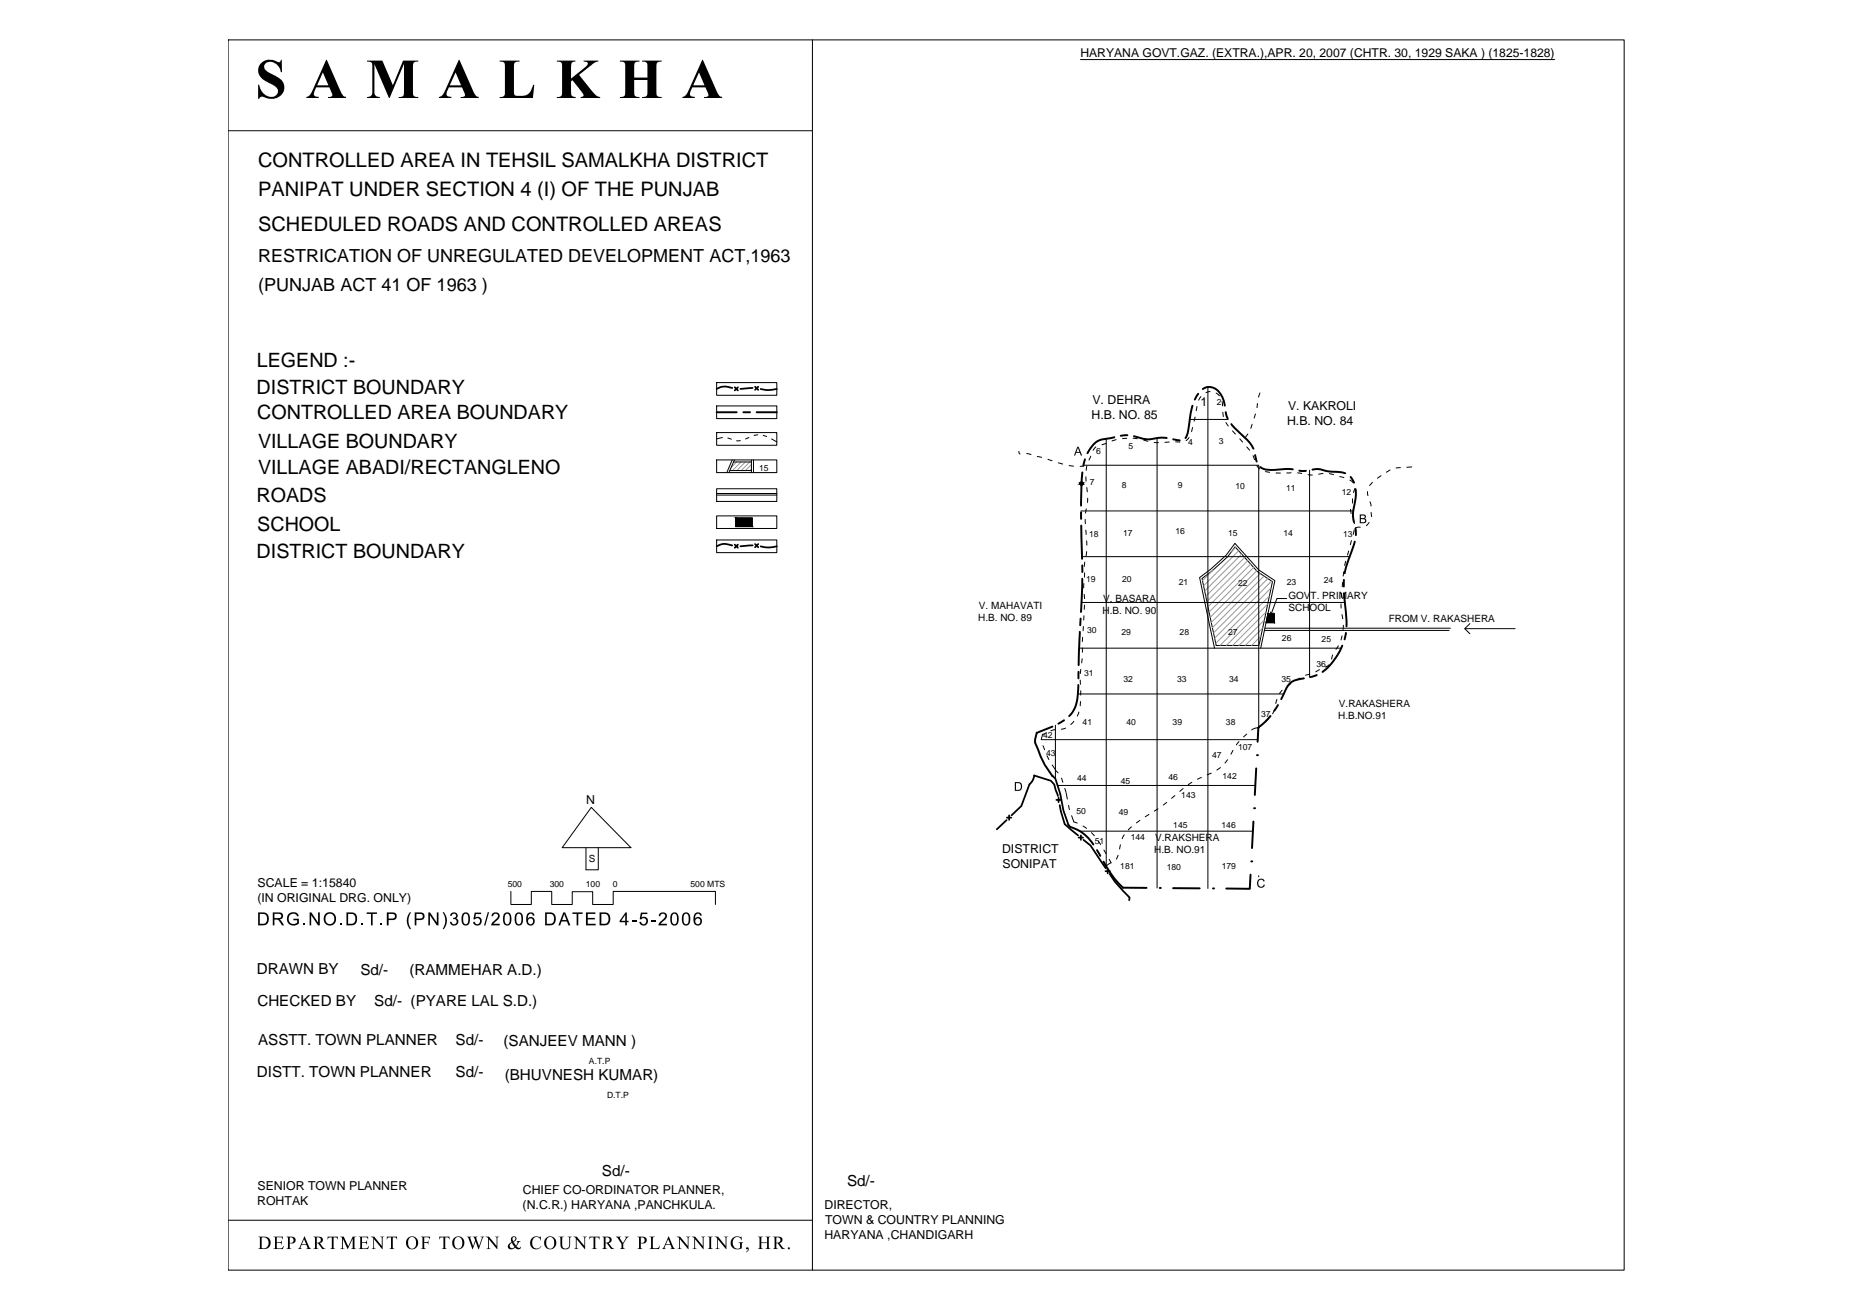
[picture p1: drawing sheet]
<svg xmlns="http://www.w3.org/2000/svg" width="841mm" height="594mm" viewBox="0 0 841 594" stroke-linecap="round" stroke-linejoin="round" font-family="sans-serif">
<!-- layer: SCHOOL -->
<g fill="#000" stroke="#000" stroke-width=".45">
<path d="M334 235l7 4v-4zM334 235l7 4h-7z"/>
<path d="M575 279l3 4v-4zM575 279l3 4h-3z"/>
</g>
<!-- layer: Tittle Block -->
<path d="M104 18h633v558h-633zM369 18v558M104 59h265M104 554h265" fill="none" stroke="#000" stroke-width=".45"/>
<!-- layer: Text -->
<g fill="#000">
<path d="M119 29l2-2 4 1a1.8 1.8 0 0 0 1 0 1.8 1.8 0 0 0 2-1v6h-1l-1-4-3-1a2.5 2.5 0 0 0-3 2 2.5 2.5 0 0 0 2 3l6 4 1 3-1 2-2 2-2 1h-3a2.7 2.7 0 0 0-4 0v-7h1l1 3 2 2 2 1 2-1a3 3 0 0 0 1-3 3 3 0 0 0-3-2l-4-2-2-2v-3zM167 28h7l4 11 5-11h7a1.9 1.9 0 0 0-2 0 1.9 1.9 0 0 0-1 2v12a1.9 1.9 0 0 0 1 2 1.9 1.9 0 0 0 2 0h-9a1.9 1.9 0 0 0 2 0 1.9 1.9 0 0 0 0-2v-13l-6 15-7-15v12a2.2 2.2 0 0 0 2 3h-5a2.2 2.2 0 0 0 2-3v-11a1.8 1.8 0 0 0 0-2 1.8 1.8 0 0 0-2 0zM227 28h9h-1a1.8 1.8 0 0 0-2 2v11a1.7 1.7 0 0 0 1 2 1.7 1.7 0 0 0 2 1l2-1h2l2-4v5h-15a1.9 1.9 0 0 0 2 0 1.9 1.9 0 0 0 0-2v-12a1.9 1.9 0 0 0 0-2 1.9 1.9 0 0 0-2 0zM253 28h8a1.8 1.8 0 0 0-2 2v6l6-5a1.4 1.4 0 0 0 2-2 1.4 1.4 0 0 0-2-1h7l-9 6 7 8 2 2h-8a1.2 1.2 0 0 0 1-1 1.2 1.2 0 0 0-1-1l-4-6-1 1v5a1.8 1.8 0 0 0 2 2h-8a1.9 1.9 0 0 0 2 0 1.9 1.9 0 0 0 0-2v-12a1.9 1.9 0 0 0 0-2 1.9 1.9 0 0 0-2 0zM281 28h9a1.9 1.9 0 0 0-2 0 1.9 1.9 0 0 0 0 2v5h6v-5a1.9 1.9 0 0 0-1-2 1.9 1.9 0 0 0-2 0h9a1.9 1.9 0 0 0-2 0 1.9 1.9 0 0 0 0 2v12a1.9 1.9 0 0 0 0 2 1.9 1.9 0 0 0 2 0h-9a1.9 1.9 0 0 0 2 0 1.9 1.9 0 0 0 1-2v-6h-6v6a1.9 1.9 0 0 0 0 2 1.9 1.9 0 0 0 2 0h-9h1a1.8 1.8 0 0 0 2-2v-12a1.9 1.9 0 0 0-1-2 1.9 1.9 0 0 0-2 0zM131 415l2-1 2 1 1 1h-1l-1-1h-2l-1 2 1 2h2h1v-1h-2v-1h3v2l-2 1-3-1-1-2zM138 419v1zM141 414l3 5v-5h1v6h-1l-3-5v5zM154 419h1v1h-1zM164 419h1v1h-1zM166 414h5v1h-2v5h-1v-5h-2zM173 419h1v1h-1z"/>
<path d="M194 414h1l3 5v-5h1v6h-1l-3-5v5h-1zM205 415l1-1 2 1-1 2 1 1v1l-1 1h-2l-1-1v-1h1v1h1l1-1v-1h-1l1-1v-1h-1l-1 1h-1zM215 414h3v1h-2v1h1l1 1 1 2-2 1h-1l-1-1v-1l2 1 1-1-1-1h-2zM223 415l2-1 2 1v1l-3 3h3v1h-4l3-4v-1h-1l-1 1h-1zM260 414h4v1h-2v5v-5h-2zM266 414h4v1h-3v2h3h-3v2h3v1h-4zM287 417h2v1h-2zM291 414h3v1h-3v1h2l1 1v2l-1 1h-2l-1-1v-1h1v1h1l1-1v-1h-3zM295 417h3v1h-3zM299 415l2-1 2 1-1 2-2 2h3v1h-4l3-4-1-1-2 1zM571 399h2h1v1l-1-1h-1l-1 2v1h1h2v1h-2l-1-1v-1zM186 414h1l-1 2-1 3 2 3-2-1v-3v-2z"/>
<path d="M201 414l1 1 1 2v2l-2 3 1-4zM221 414h1l-2 6zM124 561h4v1h-2v2h1l1-1v2l-1-1h-1v2l2 1 1-2-1 2h-4l1-1v-4zM149 561h4v2v-1h-2v4l1 1h-2l1-1v-4h-2v1zM154 561h2l2 5 2-5h2l-1 1v4l1 1h-3l1-1v-4l-2 5-2-5v4v1h-2l1-1v-4zM163 561h4v1h-3v2h2l1-1v2l-1-1h-2v2h3l1-1-1 2h-4l1-1v-4zM168 561h2l3 4v-3l-1-1h2v1v5l-4-5v4l1 1h-2v-1v-4zM176 561h4v2v-1h-2v4l1 1h-2v-1v-4h-1v1zM191 561h4v1h-1h-1v2h1v-1v2v-1h-1v2v1h-2l1-1v-4zM199 561h5v2l-1-1h-1v4l1 1h-3l1-1v-4h-1l-1 1zM212 561h2l-1 1 2 4 1-3-1-2h2l-1 1 1 4 2-4-1-1h2l-3 6-1-4-2 4zM220 561h2l3 4v-3v-1h2l-1 1v5l-4-5v4l1 1h-2l1-1v-4z"/>
<path d="M241 562l2-1h2l1 2-1-1-2-1-1 1v2v2l2 1 2-1h-1l-2 1-2-1v-2zM254 561h2l-1 1v3l1 1v1l2-1v-4v-1h2l-1 1v3l-1 2h-2l-1-1-1-4zM260 561h2l3 4v-3l-1-1h2v1v5l-4-5v4l1 1h-2v-1v-4zM268 561h4v2l-1-1h-1v4l1 1h-2v-1v-4h-1l-1 1zM280 561h2l-1 1 2 2 1-2v-1h1l-2 4v1l1 1h-3l1-1v-1zM295 561h2l-1 1v4h2l2-1-1 2h-4l1-1v-4zM307 561h2l3 4v-3l-1-1h2v1l-1 5-3-5v4v1h-2l1-1v-4zM314 561h2l3 4v-3l-1-1h2l-1 1v5l-4-5v4l1 1h-2l1-1v-4zM321 561h3l-1 1v4l1 1h-3l1-1v-4zM324 561h2l3 4v-3v-1h2l-1 1v5l-4-5v4l1 1h-2v-1v-4zM332 562l2-1h3v2l-1-1-2-1-1 1v2l1 2 1 1 1-1v-2h-1h2v2l-3 1-2-1v-2zM339 566l1 1-1 1v-1z"/>
<path d="M344 561h2v1v2h2v-2l-1-1h3l-1 1v4l1 1h-3l1-1v-2h-2v2v1h-2l1-1v-4z"/>
<path d="M148 27l7 15 2 2h-8a1.4 1.4 0 0 0 2 0 1.4 1.4 0 0 0-1-2l-1-2h-6v1a1.7 1.7 0 0 0 0 2 1.7 1.7 0 0 0 2 1h-6l2-2zM147 33l-3 6h5z"/>
<path d="M208 27l7 15 2 2h-8a1.4 1.4 0 0 0 2 0 1.4 1.4 0 0 0 0-2l-1-2h-6l-1 1a1.7 1.7 0 0 0 0 2 1.7 1.7 0 0 0 2 1h-6l3-2zM207 33l-3 6h5z"/>
<path d="M319 27l7 15 2 2h-8a1.4 1.4 0 0 0 1 0 1.4 1.4 0 0 0 0-2l-1-2h-6l-1 1a1.7 1.7 0 0 0 0 2 1.7 1.7 0 0 0 2 1h-5l2-2zM317 33l-2 6h5z"/>
<path d="M489 203h1l1 4-1-1h-2v1h-1zM489 203v2h1z"/>
<path d="M617 233l3 1-1 1 1 1v1h-3zM618 234v1h1v-1zM618 236v1h2l-1-1z"/>
<path d="M461 355h2l1 1v1l-1 2h-2zM461 355v3h2v-1v-1z"/>
<path d="M117 414h3l1 1 1 2-1 2-4 1zM118 415v4h2l1-1v-2l-1-1z"/>
<path d="M124 414l4 1v1l-1 1 2 3h-1l-2-3h-1v3h-1zM125 415v2h2l1-1-1-1z"/>
<path d="M147 417a3 3 0 0 1 6 0 3 3 0 0 1-6 0zM148 415v2v2h1h2l1-2-1-2h-1z"/>
<path d="M157 414h3l2 1v3l-1 1-4 1zM158 415v4h3v-1v-2l-1-1z"/>
<path d="M176 414h3l1 2-1 1-3 1v2zM176 415v2h2l1-1v-1z"/>
<path d="M188 414h4l1 1-1 2-3 1v2h-1zM189 415v2l3-1-1-1z"/>
<path d="M210 415l2-1 1 1v3l-1 2h-1l-1-1v-3zM211 415l-1 3 1 1h1l1-3-1-1z"/>
<path d="M229 415l2-1 1 1v3l-1 2h-1l-1-1zM230 415l-1 3 1 1 1-1v-2v-1z"/>
<path d="M234 415l2-1 1 1v3l-1 2h-1l-1-1v-2zM235 415l-1 3 2 1 1-1v-2l-1-1z"/>
<path d="M239 415l2-1 1 1v1l-1-1h-1v1v1l1-1 1 1 1 2-1 1h-2l-1-1v-2zM240 418a1.3 1.3 0 0 0 2 0 1.3 1.3 0 0 0-2 0z"/>
<path d="M247 414h3l2 1v2l-1 2-4 1zM248 415v4h2l1-1v-2l-1-1z"/>
<path d="M256 414h1l2 6h-1l-1-2h-2l-1 2h-1zM256 415l-1 3h2z"/>
<path d="M272 414h3l1 1 1 3-1 2h-4zM273 415v4h2l1-1v-3h-1z"/>
<path d="M284 414v4h1v1h-1v1v-1h-3zM284 415l-2 3h2z"/>
<path d="M305 415l2-1 1 1v3l-1 2h-2l-1-1v-3zM305 415v3l1 1 1-1v-2v-1z"/>
<path d="M310 414h2l1 2v3l-1 1h-1l-1-1v-3zM311 415l-1 3 2 1 1-3-1-1z"/>
<path d="M315 415l2-1 1 1v1l-1-1-1 1-1 1 2-1 1 1 1 2-1 1h-2l-1-1v-2zM316 418a1.3 1.3 0 0 0 2 0 1.3 1.3 0 0 0-2 0z"/>
<path d="M117 561h3l2 1 1 2-1 2-2 1h-3l1-1v-4zM119 562v4h1l2-1v-2l-1-1z"/>
<path d="M130 561h3l1 1v2h-2v2v1h-2l1-1v-4zM132 562v2l1-1v-1z"/>
<path d="M138 561l3 6h-2l1-1-1-1h-2l-1 1 1 1h-2zM138 562l-1 3h2z"/>
<path d="M142 561l4 1v1l-1 1 3 3h-2l-2-3v2l1 1h-3l1-1v-4zM144 562v2h1v-2z"/>
<path d="M184 564a3 3 0 0 1 6 0 3 3 0 0 1-6 0zM186 562l-1 2v2h1l2 1 1-1v-3l-1-2z"/>
<path d="M205 564a3 3 0 0 1 6 0 3 3 0 0 1-6 0zM207 562l-1 1v2l1 2h1l2-2v-2l-2-2z"/>
<path d="M232 562l2-1v1v1l-1 1 1 1 1-1-1-1h2l-2 3h1h1v1h-1l-1-1-2 1-1-1v-1l1-1zM232 563a1 1 0 0 0 2 0 1 1 0 0 0-2 0zM232 564v2h1h1l-2-2z"/>
<path d="M247 564a3 3 0 0 1 6 0 3 3 0 0 1-6 0zM249 562l-1 2v2h1l1 1 1-1v-3l-1-2z"/>
<path d="M273 561l4 1 1 1-2 1 3 3h-2l-2-3v2l1 1h-3l1-1v-4zM275 562v2h1l1-2z"/>
<path d="M289 561h3l1 1v2h-2v2l1 1h-3l1-1v-4zM291 562v2h1l1-2h-1z"/>
<path d="M303 561l3 6h-2l1-1-1-1h-2v1v1h-2zM303 562l-1 3h2z"/>
<path d="M351 561l4 1v1l-1 1 2 3h-1l-2-3h-1v2l1 1h-2l1-1v-4zM352 562v2h2v-2z"/>
<circle cx="358" cy="567" r=".5"/>
</g>
<path d="M490 27h216M268 366l18 19h-31zM266 385v10h6v-10M232 405v5h9v-5h9v5h10v-5h9v5h9v-5h47v5" fill="none" stroke="#000" stroke-width=".45"/>
<!-- layer: DISTRICT BOUNDARY -->
<path d="M325 174h28v5h-28zM325 245h28v6h-28z" fill="none" stroke="#000" stroke-width=".45"/>
<!-- layer: Control Area Bondary -->
<path d="M325 184h28v6h-28z" fill="none" stroke="#000" stroke-width=".45"/>
<!-- layer: Village Boundary -->
<g fill="none" stroke="#000" stroke-width=".45">
<path d="M545 180l-1 2M549 178h-2M552 178l1 2M572 178l-1 2M325 196h28v6h-28zM328 199h-3M330 199h2M336 200h-2M340 199h-2M344 197l-2 1M346 198h2M350 199l3 2"/>
<path d="M507 200h-2M511 199h-2M514 199h2M519 200h2M540 199l-2 1M541 194v2M542 189v2M543 184v2M555 182v2M555 187v2M556 192l2 1M559 196l2 1"/>
<path d="M563 199l1 2M566 197l-1 2M568 193v1M570 188l-1 2M571 183l-1 2M462 205l1 1M466 206h2M471 207l2 1M476 208l1 1M480 210l2 1M485 211l2 1M492 212h-2"/>
<path d="M493 216v2M493 212v1M495 207l-1 2M497 203l-1 1M502 201l-2 1M524 201h2M531 201h-2M534 201h2M566 203l1 1M569 207v2M570 211l2 2M574 214h2"/>
<path d="M579 215h2M586 215h-2M589 215h2M594 215l2 1M600 215h-1M603 215h2M608 216l2 1M613 218l1 1M623 219l-1 1M627 216l-2 1M631 213l-2 1M636 212h-2"/>
<path d="M641 212h-2M493 236v2M493 231v2M493 221v2M494 226v2M613 231v2M614 226v2M614 236l1 2M615 222l-1 2M617 239l-2 1M621 223v2M621 237l-1 2"/>
<path d="M622 228v2M622 233l1 1M492 260v2M492 255v2M493 241v2M493 250v2M493 245v2M610 259v2M611 255l-1 2M612 250v2M613 245v2M615 241l-1 2"/>
<path d="M492 265v2M492 279v2M492 270v2M492 275v2M609 274v2M609 269v2M609 279v2M609 264v2M491 299v2M491 294v2M491 289v2M492 284v2"/>
<path d="M605 297l-1 2M607 293l-1 2M609 289v1M610 284v2M490 309v2M490 318v2M491 314l-1 1M491 304l-1 2M580 317l-1 2M582 313l-1 2M586 310l-2 1M590 308l-2 1"/>
<path d="M594 306h-1M599 304l-2 1M603 302l-1 1M473 333v3M473 338l1 2M474 333h-1M479 331l-2 1M484 330l-2 1M487 327l-1 2M490 323l-1 2M562 337l-1 1M566 333l-2 1"/>
<path d="M572 329l-4 2M576 326l-2 2M578 322v2M475 343l1 2M478 347l1 2M479 350l1 1M482 353v2M483 358l1 1M484 360v3M537 358l-2 1M541 355l-2 1M545 353l-2 1"/>
<path d="M550 351l-2 1M554 348l-2 1M557 345l-1 1M560 341l-1 1M485 366v1M486 370l1 3M487 373l2 1M492 375l1 1M495 378l2 1M510 379l-1 2M514 375l-2 2M517 372l-1 1"/>
<path d="M521 370l-1 1M526 367l-2 1M530 364l-2 1M533 361l-1 1M498 382l2 1M501 386l1 1M503 390l1 2-2 1M507 388v2M509 383l-1 2"/>
</g>
<!-- layer: VILLAGE ABADI -->
<path d="M325 209h28v5h-28zM331 214h10M332 209l-2 5M333 210h8M333 209l-2 5M341 209v5M342 209v5M546 263l11-10 4-5 10 11 7 5-7 29h-19zM551 294l-7-32 12-10 5-5 10 12 8 5-7 30" fill="none" stroke="#000" stroke-width=".45"/>
<g fill="none" stroke="#989898" stroke-width=".45">
<path d="M334 210l-2 2M336 210l-4 4M338 210l-4 4M340 210l-4 4M341 211l-3 3M341 213l-1 1M551 259l-5 5M561 248l-2 2M562 250l-16 16M564 251l-17 17M565 253l-18 18M566 254l-18 19"/>
<path d="M568 256l-20 19M569 258l-20 20M570 259l-21 21M572 260l-22 23M574 261l-24 24M575 278l-16 15M575 274l-18 19M575 263l-24 24M576 270l-22 23M577 267l-25 25M577 264l-26 26M572 292l-1 1"/>
<path d="M572 289l-4 4M573 285l-8 8M574 281l-12 12"/>
</g>
<!-- layer: Road -->
<path d="M325 222h28v6h-28zM325 225h28M325 224h28M574 286h84M574 285h84" fill="none" stroke="#000" stroke-width=".45"/>
<!-- layer: DISTRICT BOUNDARY -->
<g fill="none" stroke="#000" stroke-width=".8">
<path d="M332 176l-3-1-4 2M333 176l2 1M335 176l-2 1M342 176l-6 1M343 175l1 2M344 175l-1 2M353 177h-4h-4M332 248l-3-1-4 1M333 247l2 2M335 247l-2 2M342 248h-6M343 247l1 1"/>
<path d="M344 247l-1 1M353 248h-4h-4M478 352l1 1 2 7 2 8 2 6M457 372l-5 4M457 371h2M458 370v2M479 363h2M480 361l-1-5-2-2-8-2v2l-2 2-3 10-5 4M480 362v2M481 365l2 9 6 5M491 379v2M490 380h2"/>
<path d="M492 381l3 3 7 10M502 395h2M503 394v2M504 397l2 3 7 7v2"/>
</g>
<g fill="#000">
<circle cx="334" cy="176" r=".4"/>
<circle cx="334" cy="248" r=".4"/>
</g>
<!-- layer: SCHOOL -->
<path d="M325 234h28v6h-28zM334 235h7v4h-7zM575 279h3v4h-3z" fill="none" stroke="#000" stroke-width=".45"/>
<!-- layer: Control Area Bondary -->
<g fill="none" stroke="#000" stroke-width=".89">
<path d="M544 179l-2 2M546 177a6 6 0 0 1 9 3l1 4M325 187h9M337 187h3M343 187h10M506 198a13 13 0 0 0-10 4l-2 4M512 198h-3M515 198l6 1h9M532 199l3 1M541 184l-1 4a26 26 0 0 1-2 11M556 187l1 3M559 192l2 3a23 23 0 0 1 8 9"/>
<path d="M491 214v15M492 208v3M570 207v2M572 212a15 15 0 0 0 12 1h3M590 214h3M596 213h3l12 2M613 216l2 3M491 232v3M491 239v15M615 240v3M615 222v4l-1 7 1 4M491 257v3"/>
<path d="M615 246l-5 14M491 263v15M610 263v3M610 269l1 15M490 287v15M490 281v3M609 293a30 30 0 0 1-9 12M611 287l-1 3M489 311a18 18 0 0 1-4 14M490 305l-1 3M580 320l-2 3M592 308a9 9 0 0 0-10 8v1"/>
<path d="M598 306l-3 1M478 330l-7 3-1 4a54 54 0 0 0 8 15M483 327l-3 1M577 325l-6 5v7M570 349v12M485 374v1a26 26 0 0 1 11 8M569 373l-1 12M498 386l1 2M501 391l5 8 4 4h10M568 397l-1 6h-10M532 403h13"/>
</g>
<g fill="#000">
<circle cx="570" cy="343" r=".4"/>
<circle cx="569" cy="367" r=".4"/>
<circle cx="568" cy="391" r=".4"/>
<circle cx="526" cy="403" r=".4"/>
<circle cx="551" cy="403" r=".4"/>
</g>
<!-- layer: 0 -->
<path d="M577 278v1l1-1M584 272h-4l-3 7M665 285h23M667 283l-2 2 2 3" fill="none" stroke="#000" stroke-width=".45"/>
<!-- layer: GRID -->
<g fill="none" stroke="#000" stroke-width=".45">
<path d="M548 176v227M502 199v194M525 199v204M540 190h17M492 211h79M571 211v119M594 213v94M491 232h123M491 253h122M491 273h119M490 294h119M489 315h94"/>
<path d="M473 336h98M479 329v24M480 356h90M490 377h79M571 397v1"/>
</g>
<!-- layer: Control Area Bondary -->
<g fill="#000" stroke="#000" stroke-width=".45">
<path d="M490 219h1zM490 219h1z"/>
<path d="M490 220h1zM490 220h1z"/>
<path d="M490 219h1zM490 219h1z"/>
<path d="M490 220h1zM490 220h1z"/>
<path d="M490 219h2zM490 219h2z"/>
<path d="M490 220h1zM490 220h1z"/>
<path d="M490 219h2zM490 219h2z"/>
<path d="M490 219h2zM490 219h2z"/>
<path d="M490 220h2zM490 220h2z"/>
<path d="M490 220h2zM490 220h1z"/>
<path d="M490 219h2zM490 219l2 1z"/>
</g>
<g font-size="9.1">
<text x="117" y="76">CONTROLLED AREA IN TEHSIL SAMALKHA DISTRICT</text>
<text x="117" y="89">PANIPAT UNDER SECTION 4 (I) OF THE PUNJAB</text>
<text x="117" y="105">SCHEDULED ROADS AND CONTROLLED AREAS</text>
</g>
<g font-size="9">
<text x="117" y="167">LEGEND :-</text>
<text x="116" y="179">DISTRICT BOUNDARY</text>
<text x="117" y="190">CONTROLLED AREA BOUNDARY</text>
<text x="117" y="203">VILLAGE BOUNDARY</text>
<text x="117" y="215">VILLAGE ABADI/RECTANGLENO</text>
<text x="116" y="228">ROADS</text>
<text x="117" y="241">SCHOOL</text>
<text x="116" y="253">DISTRICT BOUNDARY</text>
</g>
<g font-size="8.2">
<text x="117" y="119">RESTRICATION OF UNREGULATED DEVELOPMENT ACT,1963</text>
<text x="117" y="132">(PUNJAB ACT 41 OF 1963 )</text>
</g>
<g font-size="6.9">
<text x="117" y="442">DRAWN BY</text>
<text x="164" y="442">Sd/-</text>
<text x="186" y="442">(RAMMEHAR A.D.)</text>
<text x="117" y="456">CHECKED BY</text>
<text x="170" y="456">Sd/- (PYARE LAL S.D.)</text>
<text x="117" y="474">ASSTT. TOWN PLANNER</text>
<text x="207" y="474">Sd/-</text>
<text x="229" y="475">(SANJEEV MANN )</text>
<text x="117" y="489">DISTT. TOWN PLANNER</text>
<text x="207" y="489">Sd/-</text>
<text x="229" y="490">(BHUVNESH KUMAR)</text>
<text x="273" y="534">Sd/-</text>
<text x="384" y="538">Sd/-</text>
</g>
<g font-size="5.6">
<text x="496" y="183">V. DEHRA</text>
<text x="545" y="184">1</text>
<text x="495" y="190">H.B. NO. 85</text>
<text x="585" y="186">V. KAKROLI</text>
<text x="584" y="193">H.B. NO. 84</text>
<text x="266" y="365">N</text>
<text x="455" y="387">DISTRICT</text>
<text x="455" y="394">SONIPAT</text>
<text x="117" y="402">SCALE = 1:15840</text>
<text x="117" y="409">(IN ORIGINAL DRG. ONLY)</text>
<text x="117" y="540">SENIOR TOWN PLANNER</text>
<text x="237" y="542">CHIEF CO-ORDINATOR PLANNER,</text>
<text x="117" y="547">ROHTAK</text>
<text x="237" y="549">(N.C.R.) HARYANA ,PANCHKULA.</text>
<text x="374" y="549">DIRECTOR,</text>
<text x="374" y="555">TOWN &amp; COUNTRY PLANNING</text>
<text x="374" y="562">HARYANA ,CHANDIGARH</text>
</g>
<text font-size="5.5" x="490" y="26">HARYANA GOVT.GAZ. (EXTRA.),APR. 20, 2007 (CHTR. 30, 1929 SAKA ) (1825-1828)</text>
<g font-size="4.5">
<text x="501" y="273">V. BASARA</text>
<text x="585" y="272">GOVT. PRIMARY</text>
<text x="444" y="282">H.B. NO. 89</text>
<text x="444" y="276">V. MAHAVATI</text>
<text x="500" y="279">H.B. NO. 90</text>
<text x="585" y="277">SCHOOL</text>
<text x="630" y="282">FROM V. RAKASHERA</text>
<text x="608" y="321">V.RAKASHERA</text>
<text x="607" y="326">H.B.NO.91</text>
<text x="524" y="382">V.RAKSHERA</text>
<text x="524" y="387">H.B. NO.91</text>
<text x="267" y="391">S</text>
</g>
<g font-size="3.9">
<text x="552" y="184">2</text>
<text x="512" y="204">5</text>
<text x="539" y="202">4</text>
<text x="553" y="201">3</text>
<text x="498" y="206">6</text>
<text x="345" y="214">15</text>
<text x="495" y="220">7</text>
<text x="509" y="222">8</text>
<text x="535" y="222">9</text>
<text x="561" y="222">10</text>
<text x="584" y="223">11</text>
<text x="609" y="225">12</text>
<text x="494" y="243">18</text>
<text x="510" y="243">17</text>
<text x="533" y="242">16</text>
<text x="557" y="243">15</text>
<text x="583" y="243">14</text>
<text x="610" y="244">13</text>
<text x="493" y="264">19</text>
<text x="509" y="264">20</text>
<text x="535" y="265">21</text>
<text x="562" y="266">22</text>
<text x="584" y="265">23</text>
<text x="601" y="265">24</text>
<text x="493" y="287">30</text>
<text x="509" y="288">29</text>
<text x="535" y="288">28</text>
<text x="557" y="288">27</text>
<text x="582" y="291">26</text>
<text x="600" y="291">25</text>
<text x="598" y="302">36</text>
<text x="492" y="307">31</text>
<text x="510" y="310">32</text>
<text x="534" y="310">33</text>
<text x="558" y="310">34</text>
<text x="582" y="310">35</text>
<text x="491" y="329">41</text>
<text x="511" y="329">40</text>
<text x="532" y="329">39</text>
<text x="556" y="329">38</text>
<text x="572" y="325">37</text>
<text x="473" y="335">42</text>
<text x="562" y="340">107</text>
<text x="475" y="343">43</text>
<text x="550" y="344">47</text>
<text x="530" y="354">46</text>
<text x="555" y="354">142</text>
<text x="489" y="354">44</text>
<text x="509" y="356">45</text>
<text x="536" y="362">143</text>
<text x="489" y="369">50</text>
<text x="508" y="370">49</text>
<text x="533" y="376">145</text>
<text x="554" y="376">146</text>
<text x="497" y="383">51</text>
<text x="513" y="381">144</text>
<text x="508" y="394">181</text>
<text x="530" y="395">180</text>
<text x="555" y="394">179</text>
<text x="230" y="402">500</text>
<text x="250" y="402">300</text>
<text x="266" y="402">100</text>
<text x="278" y="402">0</text>
<text x="313" y="403">500 MTS</text>
<text x="267" y="483">A.T.P</text>
<text x="276" y="499">D.T.P</text>
</g>
</svg>
